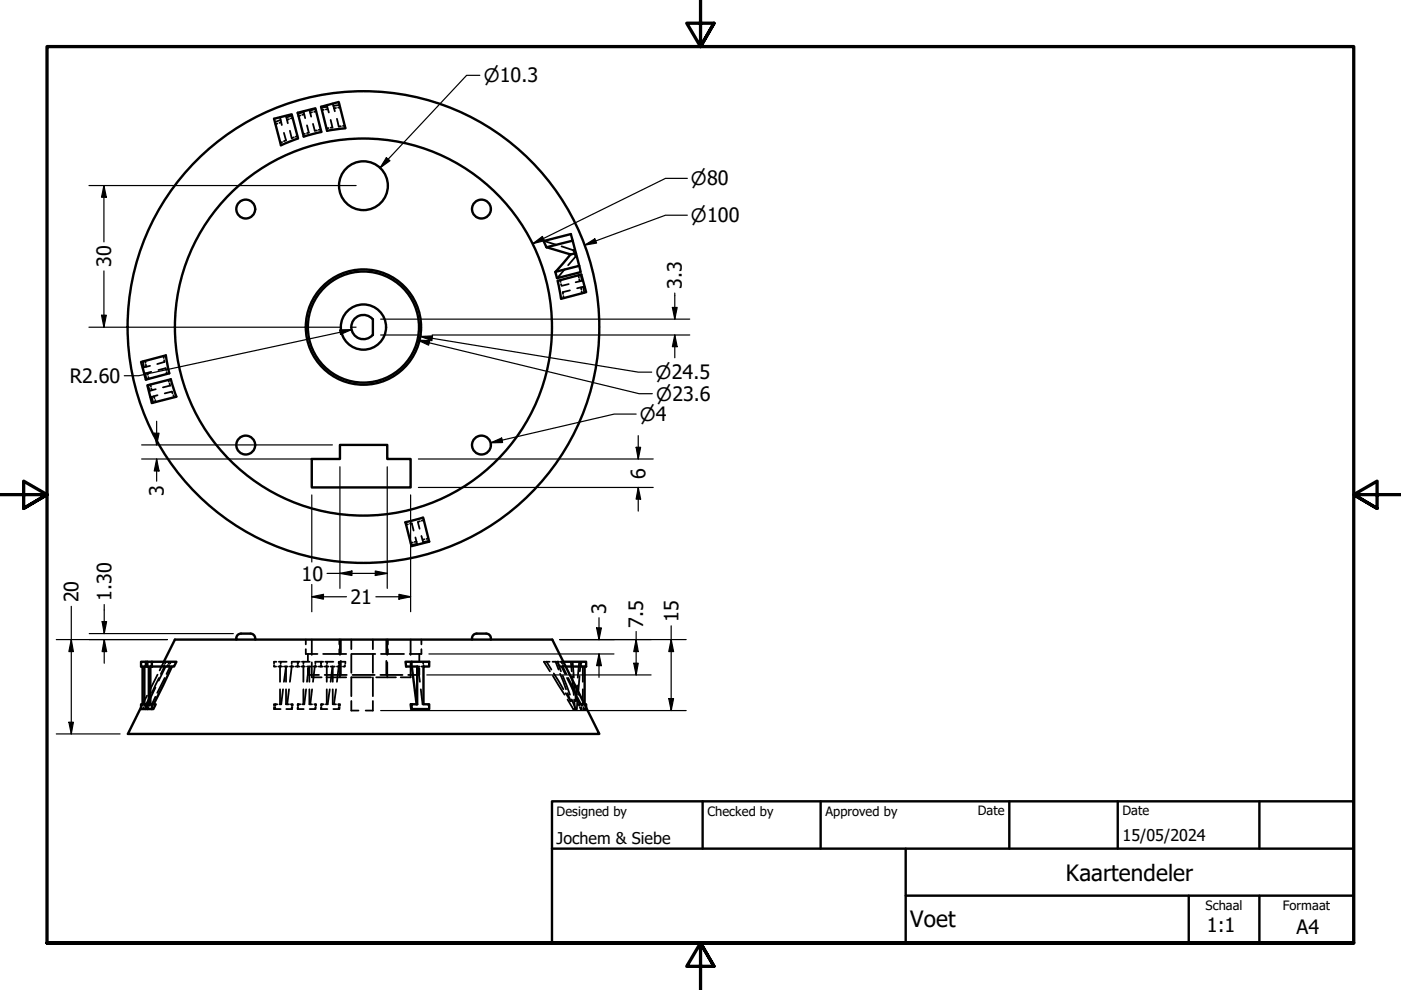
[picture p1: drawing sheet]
<svg xmlns="http://www.w3.org/2000/svg" width="297mm" height="210mm" viewBox="0 0 297 210" stroke-linecap="round" stroke-linejoin="round" font-family="sans-serif">
<!-- layer: Hidden (ANSI) -->
<g fill="none" stroke="#000" stroke-width=".38">
<path d="M58.8 26.2l-.4 .2M59.4 24.9l.4 1.6M59.5 25.4l-1.2 .5M59.6 25.9l-.4 .2M59.8 30.1l-.4 .2M60.2 28.2l.4 1.6-.4 .1M60.6 24.5l.4 1.6M61.3 25.2l-.4 .2M61.5 27.7l.3 1.6 .5-.2M61.9 24.5l-1.2 .4M62 25l-.3 .1M63.1 28.9l-.4 .1"/>
<path d="M63.7 24.5l-.5 .1M64.3 23.6l.4 1.5M64.4 23.8l-1.3 .3M64.5 24.2l-.4 .2M64.6 28.4h-.3M65.1 26.6l.4 1.5-.4 .1M65.6 23.3l.4 1.4M66.2 23.8l-.4 .1M66.4 26.3l.3 1.4h.5M66.9 23.1l-1.2 .4M67 23.6l-.4 .1M68 27.5h-.4"/>
<path d="M68.6 23.3h-.3M69.3 22.3l.4 1.5M69.4 22.6l-1.3 .2M69.5 23.1l-.4 .1M69.7 27.1l-.5 .1M70.1 25.4l.4 1.6-.4 .1M70.5 21.9l.5 1.7M71.2 22.9l-.4 .1M71.4 25.2l.4 1.6h.5M71.9 22.3l-1.2 .2M72.1 22.8h-.4M73.1 26.6l-.4 .1"/>
<path d="M115.3 51.1l2.5 .8M118.7 59.4l.2 .4M119.1 52.2l2.4 .9M119.7 57.1l-1.5 1.9M121.5 53.1l.2 .4M121.7 53l-.2 .1M121.9 53.9l.2 .5M121.9 52.9l-.1 .1M122 54.4l-1.5 1.8M122.3 54.3l-.1 .1M122.6 58.4l.1 .4M122.8 59.2l.1 .5"/>
<path d="M123.1 58.3l.3 1.2M123.6 59.5l-1.6 .4M30.3 76.6l.2 1.3M30.8 76.5l.1 .4M30.8 79.2l.3 1.2M30.9 77.3l.1 .5M31.2 79.1l.2 .4M31.4 79.9l.2 .4M31.8 77.6l-1.6 .3M32.1 78.8l-1.5 .4M33.6 78.5l1.5-.4 .1 .4M34.7 75.5v.4"/>
<path d="M34.8 76.4l.1 .3-1.6 .5M35.3 78.9l.1 .4M118.9 60.2l.2 .4 1.5-.4M119.4 62.8l.1 .4M120.8 61.6l-1.5 .3 .1 .4M123.2 60.9l.1 .5M123.3 61.8l.1 .4M123.6 60.8l.3 1.3M124 60.7l-1.6 .4M31.4 81.6l.3 1.3M31.9 81.5l.1 .5M32.1 82.3l.1 .5"/>
<path d="M32.1 84.1l.4 1.3M32.6 84l.2 .4M32.9 84.8l.1 .5M33 82.5l-1.4 .4M33.4 83.8l-1.5 .4M34.9 83.4l1.5-.4 .2 .4M35.7 80.6l.1 .3M35.9 81.3l.2 .5-1.6 .3M36.8 83.8l.1 .4M86.5 111.2h-.4M86.9 111h.4l.4 1.5M87.5 115l-.4 .1"/>
<path d="M88.1 114l.4 1.5M88.3 114.8l-.4 .1M88.5 115.3l-1.3 .3M89 110.5l-.4 .2 .4 1.4M89.3 113.6l.5 1.6M89.9 110.3l-.5 .1M90 114.3l-.4 .2M90.8 114.1l-.4 .2M90.9 114.7l-1.2 .3M64.8 137.6v1.1h2.5M64.8 135.6v1M65.3 138.7v1.4"/>
<path d="M66.1 135.6v3.2M68.5 138.7h4.9M71.9 135.6v1M71.9 137.6v1.1M72.1 135.6v3.2M72.3 135.6v3.1M74.5 135.6v2M74.5 138.7v4M74.6 138.7h5M79.1 135.6v2M79.1 138.7v4M80.8 138.7h4.9"/>
<path d="M81.9 135.6v3.1M82.1 135.6v3.2M82.2 135.6v1M82.2 137.6v1.1M87.1 135.6v3.2M88.9 138.7v1.4M89.3 137.6v1.1h-2.4M89.3 135.6v1M30 149.7l-.1 .3M30.2 141.3h.2M30.2 149.3h.2M30.5 141.3h.1"/>
<path d="M30.5 149.3h.1M30.5 150l-.2 .3M30.8 149.3l-.2 .3M31.2 147.5l-1 2M31.3 149.8l-.1 .2M31.5 150l-.1 .3M31.6 141.3h.1M31.6 149.3l-.2 .2M31.7 141.3h.2M31.7 149.3h.2l-.2 .3M31.7 147.7l-.7 1.6M33 145.8l-1.4 3"/>
<path d="M33 147.7l-.8 1.6M33.4 143l-1.8 3.6M33.7 143.7l-1.5 3.2M34.7 140.3l-.9 1.8M34.9 141.3l-.8 1.6M34.9 141l-.2 .3M34.9 143.7l-1.6 3.2M35.1 141.3l-1.4 3M35.2 140.3l-.2 .4M35.6 141l-.2 .3M35.9 140.3l-.1 .4M35.9 141l-.2 .3"/>
<path d="M36.1 141.3l-.8 1.6M36.2 140.3l-.1 .4M58.1 150l.1 .3M58.1 141v.3h.4M58.2 149.3h-.1v.3M58.3 150.3h1.2M58.4 150l-.2 .3M58.4 149.3h.4M58.4 149.3v.3M58.6 140.3h-.5v.4M59.1 140.3h1.7M59.4 141.3v3.3"/>
<path d="M59.4 146.1v3.2M59.4 141.3h.4M59.5 141l-.1 .3h-.4M59.6 140.3l-.1 .4M60 146.1l-.4 3.2h-.4M60.2 141.3h.8M60.2 144.6l.4-3.3v3.3M60.6 146.1l.1 3.2M60.8 149.3h.5M61.3 146.1l-.4 3.2M61.5 141.3h.8M61.7 149.3h.3v.3"/>
<path d="M61.8 141l-.3 3.6M61.8 140.3v.4M61.8 149.3v.3M61.8 150v.3M62 140.3h1.6M62 150l-.1 .3h-1.2M62.7 141.3h.4v-.3v.3h.4M63.1 150.3h1.3M63.1 140.3v.4M63.1 149.3v.3M63.1 150v.3M63.2 149.3h.5"/>
<path d="M63.2 150l-.1 .3M63.2 140.3v.4M63.2 149.3v.3M63.9 141.3h.7M64 140.3h1.7M64.3 141.3v3.3M64.3 146.1v3.2M64.3 141v.3M64.4 140.3l-.1 .4M64.9 146.1l-.4 3.2h-.4M65.1 141.3h.4l-.4 3.3M65.3 141.6v1.5h2.3"/>
<path d="M65.6 146.1l.1 3.2M65.7 150.3h1.2M65.7 149.3h.5M66 141.3h-.4v3.3M66.1 140.4v3.2h2.1M66.2 146.1l-.4 3.2M66.4 141.3h.8M66.6 149.3h.4v.3M66.7 141.3l-.3 3.3M66.9 141v.3M66.9 149.3v.3M66.9 150v.3"/>
<path d="M67.6 141.3h.4l.1-.3v.3h.4M68.1 150v.3M68.1 140.3v.4v-.4M68.1 150.3h1.3M68.1 149.3v.3M68.2 149.3h.4M68.3 149.3l-.1 .3M68.5 140.3h-1.6v.4M68.8 141.3h.9M68.8 143.1h4.7M69 140.3h1.7M69.2 143.6h4.2"/>
<path d="M69.3 141.3v3.3M69.3 146.1v3.2M69.3 141l-.1 .3M69.3 140.3v.4M69.9 146.1l-.4 3.2h-.4M70.1 141.3h.4l-.4 3.3M70.5 146.1v3.2h.2M70.7 149.3h.5M71 141.3h-.5v3.3M71.2 146.1l-.4 3.2M71.4 141.3h.9M71.7 149.3h.4v.3"/>
<path d="M71.8 141l-.4 3.6M71.8 140.3v.4M71.8 149.3v.3M71.8 150v.3M71.9 140.3h1.3v.4M72 150l-.1 .3h-1.2M72.1 140.4v3.2M72.3 140.1v3M73.2 141l-.1 .3h-.4M74.5 148.6v2.1h1.5M74.7 143.1h4.7M78.7 143.6h-4.2v4"/>
<path d="M79.1 143.6v4M79.1 148.6v2.1h-1.6M79.8 143.6h4.1M80.6 143.1h4.7M81.9 140.1v3M82.1 140.4v3.2M87.1 140.4v3.2h-2.1M88.9 141.6v1.5h-2.3M89 141.3h-.4l.4 3.3M89.2 146.1l.5 3.2M89.3 141.3h.5M89.7 149.3h.1"/>
<path d="M89.7 140.3v.4M89.8 141l.1 .3M90.8 149.3l.1 .3M90.9 150v.3M115.5 140.3h-.2l1.3 2M115.7 140.3h.8M115.9 140.3l1 1.7M117.2 140.3h.7M117.2 143.3l2.5 4M117.4 142.8l2 3.3M117.8 140.3l.6 1.7M118 140.3h.2l.7 2"/>
<path d="M118.2 140.3h.3M118.3 140.3l.1 .4M118.6 141l.3 .3M118.7 142.8l1.3 3.3M118.7 140.3h.4M118.9 141.3h.2M119 140.3l.2 .4M119.1 141.3l.7 1.6M119.2 141.3h.2M119.3 143.3l1.5 4M119.3 140.3h.1M119.3 141.3l.8 1.6"/>
<path d="M119.3 141l.2 .3M119.4 141.3h.2M119.8 141.3h.2M120 147l1 1.6M120.2 143.7l1.5 3.2M120.3 147l.7 1.6M120.3 148.3l1.2 2h.2M120.5 143.7l1.5 3.2M121 148.6h.3M121 140.3l.2 2M121.2 148.3l.8 2M121.3 143.4l.4 4"/>
<path d="M121.4 140.3l.3 3.4M121.7 148.6h.4M121.7 148.3l.2 2M121.8 145.3l.3 3.3M121.9 150.3h.2M122.1 147.7l.8 1.6M122.4 145.3l-.3 3.3M122.4 147.7l.8 1.6M122.4 148.3l-.1 2h-.1M122.7 149.3h-.1l.2 .3M122.8 140.3l-.3 3.4M122.8 149.3h.2"/>
<path d="M122.9 143.4l-.3 4M122.9 150l.2 .3h.3M123.1 149.3h.2v.3M123.1 140.3l-.2 2M123.3 140.3v.4M123.3 141v.3M123.3 150v.3M123.4 149.3l.2 .3M123.6 146.1v3.2h-.3M123.6 141.3v3.3M123.6 150.3h.4M123.7 150l.2 .3"/>
<path d="M123.8 149.3h.2M124.3 150.2l-.2 .1M124.3 150v.1"/>
</g>
<g fill="#000">
<circle cx="63.1" cy="150.3" r=".19"/>
<circle cx="63.1" cy="149.3" r=".19"/>
<circle cx="118.2" cy="140.3" r=".19"/>
<circle cx="124" cy="149.3" r=".19"/>
</g>
<!-- layer: Visible (ANSI) -->
<g fill="none" stroke="#000" stroke-width=".51">
<path d="M63.2 29.4l-3.6 1.4M63.2 29.3l-1.4-5.1-3.7 1 1.5 5.6M64.4 28.9l-1.3-5 3.8-.9 1.2 5-3.7 1M73.2 27.1l-1.4-5.5-3.7 1 1.2 5.1 3.9-.5M115.3 51.1l.6 1.3M115.3 51.1l5.7-1.5 .4 1.4-5.5 1.4M115.9 52.4l5.1 1.5M117.7 57.7l.4 1.3M118.2 59.5l.8 3.8M118.3 59.5l5-1.3 1 3.7-5.3 1.4M121 53.9l1.1-.2 .7 2.7-5 1.2zM121.4 51l.7 2.7"/>
<path d="M122.8 56.4l.3 1.3-4.9 1.3M35.2 75.4l.7 3.8M35.2 75.3l-5.3 1.4 1 3.8 5-1.3M79 67.7a2.57 2.57 0 0 0-3.7-.2 2.57 2.57 0 0 0 0 3.7 2.57 2.57 0 0 0 3.7-.2M79.1 67.7v3.3M37.4 84.1l-1.2-3.7-5 1.3 1 3.7 5.2-1.3M66.1 97.3h6v-3h10v3h5v6h-21zM89.7 109.8l-3.8 .9M89.7 109.8l1.3 5-3.8 1-1.2-5M50.1 135.3a.99 .99 0 0 1 1-1h2a.98 .98 0 0 1 1 1M50.1 135.4v.2M54.1 135.4v.2"/>
<path d="M100.1 135.4v.2M103.1 134.3h-2a.98 .98 0 0 0-1 1M103.1 134.3a.98 .98 0 0 1 1 1M104.1 135.4v.2M30.9 140.3h-1v1h.3v8h-.3v1h1.2l.1-.3M31.2 141.3h-.6v8h.3M31.2 140.3h-.3v1M31.2 141.3h.4v8h-.4v1h1.3l.5-1h-.8v1M31.6 148.8l-.4 .5h-.3v1M32.2 141.3v-1h5.2l-.5 1h-5v8h.3M32.2 140.3h-1v1M34.7 140.3l2.4-4.7h80l10 20h-100l2.8-5.6"/>
<path d="M36.4 141.3l-3.8 8M87.2 149.3v1l-.1-1h1.4v-8h-2.4l-.1-1h5v1h-1.2v8h1.2v1h-3.8M87.2 140.3v1M87.3 141.3l1 8M119.4 140.3h4.9v1h-4.3M124 141.3v8h.3v.7"/>
<circle cx="77.1" cy="39.4" r="5.2"/>
<circle cx="52.1" cy="44.3" r="2"/>
<circle cx="102.1" cy="44.3" r="2"/>
<circle cx="77.1" cy="69.3" r="4.8"/>
<circle cx="77.1" cy="69.3" r="11.8"/>
<circle cx="77.1" cy="69.3" r="12.2"/>
<circle cx="77.1" cy="69.3" r="40"/>
<circle cx="77.1" cy="69.3" r="50"/>
<circle cx="52.1" cy="94.4" r="2"/>
<circle cx="102.1" cy="94.4" r="2"/>
</g>
<circle cx="30.2" cy="149.3" r=".25" fill="#000"/>
<!-- layer: Border (ANSI) -->
<path d="M148.5 -.1v10l-2.9-5h5.8l-2.9 5 2.9-5M0 104.9h10l-5-2.9v5.8l5-2.9-5 2.9M297 104.9h-10l5-2.9v5.8l-5-2.9 5 2.9M10 199.9v-190h277v190h-277h277M151.4 204.9l-2.9-5 2.9 5h-5.8l2.9-5v10" fill="none" stroke="#000" stroke-width=".7"/>
<!-- layer: Title (ISO) -->
<path d="M117 169.9h170v30h-170zM117 179.9h170M149 169.9v10M174 169.9v10M192 179.9v20M214 169.9v10M237 169.9v10M267 169.9v10M192 189.9h95M252 189.9v10M267 189.9v10" fill="none" stroke="#000" stroke-width=".51"/>
<!-- layer: Dimension (ANSI) -->
<g fill="none" stroke="#000" stroke-width=".25">
<path d="M101.7 16h-2.8l-18.3 19.6M18.9 39.3h56.6M22 39.3l.5 2.5h-1zM22 39.3v12M81.9 33.4l.8 .7-2.1 1.5zM145.7 37.8h-4.6l-28.1 13.9M22 57.4v12M113 51.7l2-1.6 .4 .9zM124 52l2.1-1.4 .4 .9zM145.7 45.6h-4.6l-17.1 6.4M18.9 69.4h53.5M21.5 66.8h1l-.5 2.6z"/>
<path d="M72 69.9h2.5l-2.3 1zM74.3 69.4h1.2M74.5 69.9l-45.1 9.8h-3M80.7 67.7h65.5M80.7 71h8.6M88.6 72.1l2.5 .1-.2 1zM88.6 72.1l46.9 11.4h2.8M89.2 71.3l2.5-.1-.1 1zM89.2 71.3l46.1 7.6h2.9M91.6 71h54.6M142.6 65.2h1l-.5 2.5zM143.1 71l.5 2.5h-1z"/>
<path d="M143.1 62.1v5.6M143.1 71v4.9M30 97.3h40.5M30 94.3h40.5M32.7 91.9h1l-.5 2.4zM33.2 97.3l.5 2.6h-1zM33.2 89.3v5M33.2 97.3v4.7M72.1 99v25.7M82.1 99v25.7M88.7 97.3h49.8M104 93.9l2.4-1 .2 .9z"/>
<path d="M134.9 94.8h.9l-.5 2.5zM134.9 87.8h-4.7l-26.2 6.1M135.3 92.4v4.9M66.1 104.9v14.3M87.1 104.9v24.8M88.7 103.3h49.8M135.3 103.3l.5 2.5h-.9zM135.3 103.3v5.1M11.9 135.6h23.6M15.1 135.6l.5 2.5h-1zM15.1 128.6v27M18.9 134.3h30.6"/>
<path d="M21.7 131.8h.9l-.5 2.5zM22.1 135.6l.5 2.5h-.9zM22.1 128.2v6.1M22.1 135.6v5M66.1 126.5l2.5-.5v1zM66.1 126.5h7.4M66.1 123.9v5.8M69.3 121.6h12.8M72.1 121.6l2.5-.5v.9zM79.6 121.1l2.5 .5-2.5 .4zM79.7 126.5h7.4M84.6 126l2.5 .5-2.5 .5z"/>
<path d="M90.9 138.7h39.3M118.7 135.6h26.8M126.5 133.1h1l-.5 2.5zM127 138.7l.5 2.4h-1zM127 131v4.6M127 138.7v4.9M134.9 135.6l.4 2.5h-.9zM134.9 133.9v9.2M142.3 135.6l.5 2.5h-1zM142.3 132.7v18M11.9 155.6h13.6M14.6 153.1h1l-.5 2.5z"/>
<path d="M80.7 150.7h64.8M90.5 143.1h47.5M134.4 140.6h.9l-.4 2.5zM141.8 148.1h1l-.5 2.6z"/>
</g>
<g fill="#000">
<path d="M81.9 33.4l.8 .7-2.1 1.5zM22 39.3l.5 2.5h-1zM113 51.7l2-1.6 .4 .9zM124 52l2.1-1.4 .4 .9zM21.5 66.8h1l-.5 2.6zM72 69.9h2.5l-2.3 1zM88.6 72.1l2.5 .1-.2 1zM89.2 71.3l2.5-.1-.1 1zM142.6 65.2h1l-.5 2.5zM143.1 71l.5 2.5h-1zM32.7 91.9h1l-.5 2.4zM33.2 97.3l.5 2.6h-1z"/>
<path d="M104 93.9l2.4-1 .2 .9zM134.9 94.8h.9l-.5 2.5zM135.3 103.3l.5 2.5h-.9zM15.1 135.6l.5 2.5h-1zM21.7 131.8h.9l-.5 2.5zM22.1 135.6l.5 2.5h-.9zM66.1 126.5l2.5-.5v1zM72.1 121.6l2.5-.5v.9zM79.6 121.1l2.5 .5-2.5 .4zM84.6 126l2.5 .5-2.5 .5zM126.5 133.1h1l-.5 2.5zM134.9 135.6l.4 2.5h-.9z"/>
<path d="M142.3 135.6l.5 2.5h-1zM14.6 153.1h1l-.5 2.5zM127 138.7l.5 2.4h-1zM134.4 140.6h.9l-.4 2.5zM141.8 148.1h1l-.5 2.6z"/>
</g>
<g font-size="4.8">
<text x="226" y="186.7">Kaartendeler</text>
<text x="193" y="196.6">Voet</text>
</g>
<g font-size="4.2">
<text x="23.6" y="56.6" transform="rotate(-90 23.6 56.6)">30</text>
<text x="144.6" y="61.3" transform="rotate(-90 144.6 61.3)">3.3</text>
<text x="14.8" y="81.2">R2.60</text>
<text x="136.8" y="101.5" transform="rotate(-90 136.8 101.5)">6</text>
<text x="34.7" y="105.1" transform="rotate(-90 34.7 105.1)">3</text>
<text x="63.9" y="123.1">10</text>
<text x="16.6" y="127.7" transform="rotate(-90 16.6 127.7)">20</text>
<text x="23.6" y="127.4" transform="rotate(-90 23.6 127.4)">1.30</text>
<text x="74.3" y="128.1">21</text>
<text x="128.5" y="130.1" transform="rotate(-90 128.5 130.1)">3</text>
<text x="143.8" y="131.9" transform="rotate(-90 143.8 131.9)">15</text>
<text x="136.3" y="133.1" transform="rotate(-90 136.3 133.1)">7.5</text>
<text x="255.9" y="197.6">1:1</text>
<text x="274.9" y="198">A4</text>
</g>
<g font-size="3.9">
<text x="102.6" y="17.4">⌀10.3</text>
<text x="146.5" y="39.3">⌀80</text>
<text x="146.5" y="47.1">⌀100</text>
<text x="139" y="80.4">⌀24.5</text>
<text x="135.6" y="89.3">⌀4</text>
<text x="139.1" y="84.9">⌀23.6</text>
</g>
<g font-size="3.4">
<text x="118" y="178.9">Jochem &amp; Siebe</text>
<text x="238" y="178.3">15/05/2024</text>
</g>
<g font-size="2.7">
<text x="118" y="173">Designed by</text>
<text x="150" y="173">Checked by</text>
<text x="175" y="173">Approved by</text>
<text x="207.3" y="172.9">Date</text>
<text x="238" y="172.9">Date</text>
<text x="255.6" y="193">Schaal</text>
<text x="272" y="192.9">Formaat</text>
</g>
</svg>
